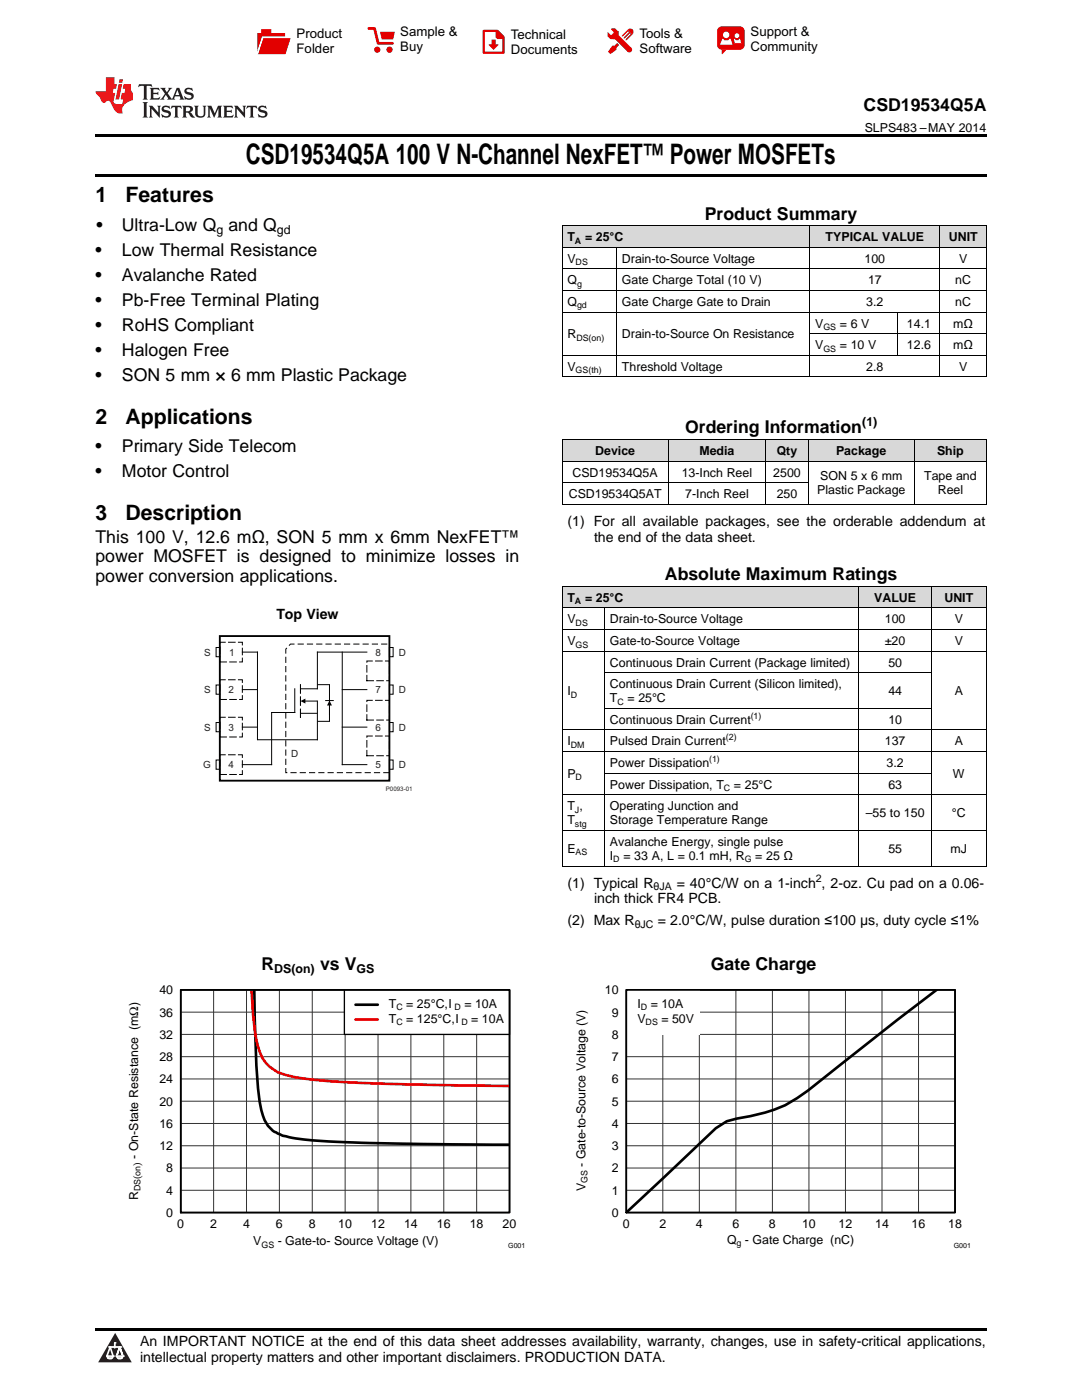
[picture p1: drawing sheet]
<svg xmlns="http://www.w3.org/2000/svg" width="216mm" height="279mm" viewBox="0 0 216 279" stroke-linecap="round" stroke-linejoin="round" font-family="sans-serif">
<g fill="#d8d8d8">
<path d="M112.2 117.1h8.4v4.3h-8.4z"/>
<path d="M120.6 117.1h50.8v4.3h-50.8z"/>
<path d="M171.4 117.1h14.4v4.3h-14.4z"/>
<path d="M185.8 117.1h11v4.3h-11z"/>
<path d="M112.2 87.8h21.1v4.3h-21.1z"/>
<path d="M133.3 87.8h19.5v4.3h-19.5z"/>
<path d="M152.8 87.8h8.5v4.3h-8.5z"/>
<path d="M161.3 87.8h21.2v4.3h-21.2z"/>
<path d="M182.5 87.8h14.3v4.3h-14.3z"/>
<path d="M112.2 45.1h10.8v4.3h-10.8z"/>
<path d="M123 45.1h38.6v4.3h-38.6z"/>
<path d="M161.6 45.1h17.6v4.3h-17.6z"/>
<path d="M179.2 45.1h8.4v4.3h-8.4z"/>
<path d="M187.6 45.1h9.2v4.3h-9.2z"/>
</g>
<path d="M23 266l3.3 5.9h-6.7z" fill="#231f20"/>
<path d="M21.3 270.6h1.3l-.4 .5h-.3a.54 .54 0 0 1-.6-.5z" fill-rule="evenodd" fill="#fff"/>
<path d="M21.3 270.6h1.3l-.4 .5h-.3a.54 .54 0 0 1-.6-.5z" fill="none" stroke="#231f20" stroke-width=".33"/>
<path d="M21.3 270.6l1.3 .1-.4 .4h-.5z" fill="none" stroke="#fff" stroke-width=".33"/>
<path d="M22.9 268.9h.1" fill="none" stroke="#fff" stroke-width=".33"/>
<path d="M22.9 268v.9z" fill="#fff"/>
<path d="M22.9 268v.9z" fill="none" stroke="#fff" stroke-width=".33"/>
<circle cx="22.9" cy="268" r=".17" fill="#fff"/>
<path d="M21.8 268.8h.1" fill="none" stroke="#fff" stroke-width=".33"/>
<path d="M21.8 268.8h2.3z" fill="#fff"/>
<path d="M21.8 268.8h2.3z" fill="none" stroke="#fff" stroke-width=".33"/>
<circle cx="24.1" cy="268.8" r=".17" fill="#fff"/>
<path d="M23.2 270.6h.1" fill="none" stroke="#fff" stroke-width=".33"/>
<path d="M23.9 268.8l-.7 1.8z" fill="#fff"/>
<path d="M23.9 268.8l-.7 1.8z" fill="none" stroke="#fff" stroke-width=".33"/>
<path d="M23.9 268.8l.7 1.8z" fill="#fff"/>
<path d="M23.9 268.8l.7 1.8z" fill="none" stroke="#fff" stroke-width=".33"/>
<path d="M24.5 270.6h.1" fill="none" stroke="#fff" stroke-width=".33"/>
<circle cx="21.3" cy="270.6" r=".17" fill="#fff"/>
<path d="M22 268.8l-.7 1.8z" fill="#fff"/>
<path d="M22 268.8l-.7 1.8z" fill="none" stroke="#fff" stroke-width=".33"/>
<path d="M22 268.8l.6 1.8z" fill="#fff"/>
<path d="M22 268.8l.6 1.8z" fill="none" stroke="#fff" stroke-width=".33"/>
<circle cx="22.6" cy="270.6" r=".17" fill="#fff"/>
<path d="M23.3 270.6h1.3a.64 .64 0 0 1-.7 .5 .64 .64 0 0 1-.6-.5z" fill-rule="evenodd" fill="#fff"/>
<path d="M23.3 270.6h1.3a.64 .64 0 0 1-.7 .5 .64 .64 0 0 1-.6-.5z" fill="none" stroke="#231f20" stroke-width=".33"/>
<path d="M23.3 270.6h1.3l-.5 .5h-.5z" fill="none" stroke="#fff" stroke-width=".33"/>
<path d="M23.2 270.6h.1" fill="none" stroke="#fff" stroke-width=".33"/>
<circle cx="24.6" cy="270.6" r=".17" fill="#fff"/>
<path d="M19 265.1h177.8v.5h-177.8z" fill="#000"/>
<path d="M36.1 197.6h65.6v44.4h-65.6z" fill="none" stroke="#000" stroke-width=".26"/>
<g fill="none" stroke="#333" stroke-width=".2">
<path d="M36.1 197.6h65.6v44.4h-65.6zM42.6 197.6v44.4M49.2 197.6v44.4M55.7 197.6v44.4M62.3 197.6v44.4M68.9 197.6v44.4M75.4 197.6v44.4M82 197.6v44.4M88.6 197.6v44.4M95.1 197.6v44.4M36.1 219.8h65.6M36.1 215.3h65.6"/>
<path d="M36.1 210.9h65.6M36.1 206.4h65.6M36.1 202h65.6M36.1 237.5h65.6M36.1 233.1h65.6M36.1 228.7h65.6M36.1 224.2h65.6"/>
</g>
<path d="M50.7 197.5a177.8 177.8 0 0 0 1.1 22.4 11.3 11.3 0 0 0 1.7 4.8 7.8 7.8 0 0 0 4.9 2.4 171.6 171.6 0 0 0 20.3 1.1l23 .2" fill="none" stroke="#000" stroke-width=".53"/>
<path d="M50.2 197.5a43.8 43.8 0 0 0 1.6 12.4 7.9 7.9 0 0 0 6.6 5 139.3 139.3 0 0 0 20.3 1.4l23 .4" fill="none" stroke="#f00" stroke-width=".53"/>
<path d="M68.7 197.6h33v8.8h-33z" fill="#fff"/>
<path d="M68.7 197.6h33v8.8h-33zM125 197.6h65.6v44.4h-65.6z" fill="none" stroke="#000" stroke-width=".26"/>
<path d="M186.9 197.5l-7.8 6-17.9 14.1a27.4 27.4 0 0 1-14.2 5.6l-2 .6-2.2 1.4-17.8 16.8M70.9 200.5h4.5" fill="none" stroke="#000" stroke-width=".53"/>
<path d="M70.9 203.5h4.5" fill="none" stroke="#f00" stroke-width=".53"/>
<path d="M36.1 197.6h65.6v44.4h-65.6z" fill="none" stroke="#000" stroke-width=".35"/>
<g fill="none" stroke="#333" stroke-width=".2">
<path d="M125 197.6h65.6v44.4h-65.6zM132.3 197.6v44.4M139.5 197.6v44.4M146.8 197.6v44.4M154.1 197.6v44.4M161.4 197.6v44.4M168.7 197.6v44.4M176 197.6v44.4M183.3 197.6v44.4M125 219.8h65.6M125 215.3h65.6M125 210.9h65.6"/>
<path d="M125 206.4h65.6M125 202h65.6M125 237.5h65.6M125 233.1h65.6M125 228.7h65.6M125 224.2h65.6"/>
</g>
<path d="M125 197.6h14.6v8.8h-14.6z" fill="#fff"/>
<path d="M125 197.6h65.6v44.4h-65.6z" fill="none" stroke="#000" stroke-width=".35"/>
<path d="M112.2 158.6h84.6M112.2 150v22.9M120.6 150v22.9M171.4 154.3v18.6M185.8 154.3v18.6M196.8 150v22.9M112.2 172.8h84.6M112.2 165.7h84.6" fill="none" stroke="#000" stroke-width=".2"/>
<g fill="none" stroke="#010202" stroke-width=".2">
<path d="M43.1 129.2h.8v1.9h-.8zM43.1 136.7h.8v1.8h-.8zM48.4 130.1h3v17.5M48.4 137.6h2.9M58.8 137.5v4.7h-4.6v10.4h-5.8M60 136.7v1.6M60 139.1v1.6M60.6 139.9h2.7v7.7h-11.9M65 139.8h1.5M65.7 136.6v3.2M68.3 137.6h4.9M68.3 130.1v22.5h4.9"/>
<path d="M73.2 130.1h-9.9v7.4h-3.3M77.7 129.2h.7v1.9h-.7zM77.7 136.7h.7v1.8h-.7zM43.1 144.2h.8v1.8h-.8zM43.1 151.7h.8v1.8h-.8zM48.4 145.1h3M60 141.5v1.7M68.3 145.1h4.9M77.7 144.2h.7v1.8h-.7zM77.7 151.7h.7v1.8h-.7z"/>
</g>
<path d="M43.9 126.9h33.8v28.9h-33.8z" fill="none" stroke="#010202" stroke-width=".37"/>
<path d="M43.9 128.2h4.5v3.9h-4.5zM43.9 135.7h4.5v3.9h-4.5zM73.2 139.8h4.5v3.9h-4.5zM73.2 131.9h4.5v4h-4.5zM43.9 143.1h4.5v4h-4.5zM43.9 150.6h4.5v4h-4.5zM73.2 146.9h4.5v3.9h-4.5z" fill="none" stroke="#010202" stroke-width=".2" stroke-dasharray="1.3 .7"/>
<path d="M77.7 154.2h-20.7v-24.7l1-1h19.7" fill="none" stroke="#010202" stroke-width=".2" stroke-dasharray="1.2 .6" stroke-linecap="butt"/>
<path d="M60 139.9l.9-.5v1z" fill="#010202"/>
<path d="M65.7 140.5v2.2" fill="none" stroke="#010202" stroke-width=".2"/>
<path d="M65.7 139.8l.5 1h-.9z" fill="#010202"/>
<path d="M63.3 136.6h2.4M65.7 139.8v4.2h-2.4M60 142.4h3.3" fill="none" stroke="#010202" stroke-width=".2"/>
<g fill="none" stroke="#000" stroke-width=".2">
<path d="M112.2 58h84.6M112.2 53.7h84.6M112.2 49.4h84.6M112.2 45.1h84.6M112.2 45.1v30.1M123 49.4v25.8M161.6 45.1v30.1M187.6 45.1v30.1M196.8 45.1v30.1M112.2 75.2h84.6M112.2 70.9h84.6M112.2 62.3h84.6"/>
<path d="M161.6 66.6h35.2M179.2 62.3v8.6M112.2 96.3h49.1M112.2 92h84.6M112.2 87.7h84.6M112.2 87.7v13M133.3 87.7v13M152.8 87.7v13M161.2 87.7v13M182.4 87.7v13M196.8 87.7v13M112.2 117h84.6"/>
<path d="M112.2 100.6h84.6M112.2 117.1v32.9M171.4 117.1v37.2M185.8 117.1v37.2M196.8 117.1v32.9M112.2 129.9h84.6M112.2 125.6h84.6M112.2 121.3h84.6M120.6 121.4v28.6M120.6 134.2h65.2M112.2 150h84.6M112.2 145.7h84.6"/>
<path d="M120.6 154.3h65.2M120.6 141.4h65.2"/>
</g>
<path d="M19 34.8h177.8v.5h-177.8zM19 26.8h177.8v.6h-177.8zM112.2 100.6l.1 .1zM152.7 100.6l.1 .1zM161.2 100.6l.1 .1zM182.4 100.6l.1 .1zM196.7 100.6l.1 .1z" fill="#000"/>
<path d="M27.7 16.8l-.1 .6 .6-.3 .5 .1v.1v2.2l-.2 .4h1l-.2-.4v-2.2v-.1l.5-.1 .6 .3-.2-.6zM29.9 17.5l.2 .4v1.6l-.2 .4h1.9l.1-.6a1.09 1.09 0 0 1-1.3 .1v-.6h.6l.4 .2v-.7l-.2 .2h-.8v-.5l.2-.2a1.01 1.01 0 0 1 1 .3l-.1-.6zM32 17.5l.9 1.2-1 1.2h.9l-.2-.2 .5-.8 .5 .8-.3 .2h1.7l-.2-.2 .1-.5h1l.1 .5-.2 .2h1l-.3-.4-.7-2h-.5l-1 2.2-.8-1.1 .9-1.1h-.9l.2 .2-.4 .7-.4-.6 .2-.3zM35.4 17.9l.4 1.1h-.8zM37 17.7a.66 .66 0 0 0-.2 .7 .66 .66 0 0 0 .6 .5l.7 .1 .1 .3a.8 .8 0 0 1-.7 .3 .8 .8 0 0 1-.7-.5l.1 .8 .2-.1a.94 .94 0 0 0 1.1 0 .94 .94 0 0 0 .4-.9 1.48 1.48 0 0 0-1.3-.6v-.4a1.1 1.1 0 0 1 1.2 .2l-.2-.6-.2 .1-.5-.1zM28.5 20.4l.2 .4v2.3l-.2 .4h1l-.2-.4v-2.3l.2-.4zM29.7 21.1l.2 .4v1.6l-.2 .4h.8l-.3-.4 .1-1.4 1.6 1.8v-2l.2-.4h-.7l.2 .2v1.1l-1.2-1.3zM32.5 21.2a.66 .66 0 0 0-.2 .8 .66 .66 0 0 0 .6 .4l.6 .2 .2 .2a.8 .8 0 0 1-.8 .4 .8 .8 0 0 1-.7-.5l.2 .8 .2-.2a.94 .94 0 0 0 1 .1 .94 .94 0 0 0 .5-.9 1.47 1.47 0 0 0-1.3-.6l-.1-.4a1.1 1.1 0 0 1 1.3 .2l-.2-.6-.2 .1-.5-.1zM34.3 21.1l-.2 .6a.64 .64 0 0 1 .8-.3v1.7l-.2 .4h1l-.3-.4 .1-1.7a.66 .66 0 0 1 .8 .3l-.2-.6zM36.3 21.1l.3 .4v1.6l-.3 .4h1l-.2-.3v-.7h.5l.1 .2a.8 .8 0 0 0 1.2 .6l-1-.9a.62 .62 0 0 0 .6-.6 .62 .62 0 0 0-.6-.7zM37.1 21.4h.1a.48 .48 0 0 1 .6 .1 .48 .48 0 0 1 .1 .5l-.2 .2h-.6zM38.7 21.1l.2 .2a2.29 2.29 0 0 0 .4 2 1.05 1.05 0 0 0 1.7-.7v-1.3l.2-.2h-.8l.2 .4v1.1a.61 .61 0 0 1-.6 .6 .61 .61 0 0 1-.6-.6v-1.1l.3-.4zM41.3 21.1l.3 .4v1.6l-.3 .4h.8l-.2-.4v-1.5l.8 1.9 .9-1.9v1.5l-.2 .4h.9l-.2-.4v-1.6l.2-.4h-.8l-.7 1.5-.6-1.5zM44.5 21.1l.2 .4v1.6l-.2 .4h1.9l.2-.6a1.1 1.1 0 0 1-1.4 .1v-.6h.6l.4 .1v-.6l-.2 .2h-.8v-.6l.2-.1a1.02 1.02 0 0 1 1.1 .3l-.2-.6zM46.7 21.1l.2 .4v1.6l-.2 .4h.8l-.3-.4 .1-1.4 1.6 1.8v-2l.2-.4h-.7l.2 .2v1.1l-1.2-1.3zM49.3 21.1l-.1 .6a.64 .64 0 0 1 .8-.3v1.7l-.3 .4h1l-.2-.4v-1.7a.66 .66 0 0 1 .8 .3l-.1-.6zM51.7 21.2a.66 .66 0 0 0-.2 .8 .66 .66 0 0 0 .7 .4l.6 .2 .1 .2a.8 .8 0 0 1-.7 .4 .8 .8 0 0 1-.7-.5l.1 .8 .2-.2a.94 .94 0 0 0 1.1 .1 .94 .94 0 0 0 .4-.9 1.48 1.48 0 0 0-1.2-.6l-.1-.4a1.1 1.1 0 0 1 1.2 .2l-.2-.6-.1 .1-.6-.1z" fill="#231f20"/>
<path d="M21.1 15.4v2.8h-2v.4l.9 1a.96 .96 0 0 0 1 .9 .59 .59 0 0 1 .5-.4 .59 .59 0 0 1 .5 .3l.4 .8a1.61 1.61 0 0 0 2.1 1.4 1.63 1.63 0 0 1 1.1-2.3l.9-.3v-1.5a1.6 1.6 0 0 1-.4-1.7h-1.4l-.2 .9h.5l-.2 .8h-.5l-.2 1v.3l.5 .1-.2 .9h-.7a.74 .74 0 0 1-1-.7l.3-1.6h-.5l.2-.8h.5l.1-.9h-.4v-1.4zM23.7 16.8l-.7 3.1h.8l.6-3.1zM23.8 15.8l-.1 .7h.7l.2-.7z" fill="#ee1d23"/>
<g fill="#d60000">
<path d="M52.1 5.8h2v.8h2.8v4.2h-5.5v-4.2h.7z" fill-rule="evenodd"/>
<path d="M52.4 7.5h5.6l-1 3.3h-5.6z" fill-rule="evenodd"/>
</g>
<path d="M52.4 7.4h5.7l-.1 .1h-5.5l-1.1 3.3z" fill-rule="evenodd" fill="#fff"/>
<path d="M52.4 7.4h5.7l-.1 .1h-5.5l-1.1 3.3z" fill="none" stroke="#fff" stroke-width=".2"/>
<path d="M73.6 5.7h1.1l.7 2.9h2.9" fill="none" stroke="#d60000" stroke-width=".55"/>
<g fill="#d60000">
<path d="M75.8 6.3h3l-.4 1.6h-2.2z" fill-rule="evenodd"/>
<circle cx="75.3" cy="9.9" r=".62"/>
<circle cx="77.7" cy="9.9" r=".62"/>
</g>
<path d="M96.5 6.2h2.7l1.3 1.2v3.1h-4z" fill="none" stroke="#d60000" stroke-width=".44"/>
<g fill="#d60000">
<path d="M98.1 7.9h.8v1h.5l-.9 1.1-1-1v-.1h.6z" fill-rule="evenodd"/>
<path d="M98.9 6.2h.3l1.3 1.2v.4h-1.3l-.3-.4z" fill-rule="evenodd"/>
<path d="M121.9 5.7h.8l.7 .6 .1 .7 2.5 2.5-.8 .8-2.3-2.3-1.1-.2-.6-.6v-.8l.7 .6 .5-.4v-.2l-.5-.5z" fill-rule="evenodd"/>
<path d="M122.2 9.1h.4l.5-.5 .4 .4-.5 .5v.4l-1.2 .9-.5-.5z" fill-rule="evenodd"/>
<path d="M125.3 5.9a.67 .67 0 0 1 .9 0 .67 .67 0 0 1 0 .9z" fill-rule="evenodd"/>
<path d="M125.3 5.9l.9 .9-1.2 1.2h-.2v-.2l1-.9v-.2h-.2l-.9 1h-.2v-.2l.9-1 .1-.2h-.3l-.9 1h-.2v-.2z" fill-rule="evenodd"/>
<circle cx="125.6" cy="9.9" r=".54"/>
</g>
<path d="M123.3 6.3v.7" fill="none" stroke="#d60000" stroke-width=".2"/>
<g fill="#d60000">
<path d="M143.4 5.5l.6-.2h3.6a.95 .95 0 0 1 1 .9v2.8a.95 .95 0 0 1-1 .9h-3.6a.95 .95 0 0 1-.9-.9v-2.8z" fill-rule="evenodd"/>
<path d="M144 9.9h.9l-.7 .9h-.2z" fill-rule="evenodd"/>
</g>
<g fill="#fff">
<path d="M146.6 8.6h1.3z"/>
<path d="M144.1 7.8h.3l.1 .2h.8l.2-.2h.3l.4 1.1h-2.5z" fill-rule="evenodd"/>
<path d="M146.4 7.8h.3l.1 .2h.5l.2-.2h.2l.2 .8h-1.3z" fill-rule="evenodd"/>
<circle cx="144.9" cy="6.9" r=".65"/>
<circle cx="147" cy="7.1" r=".48"/>
</g>
<text font-size="5.6" x="49.1" y="32.8">CSD19534Q5A 100 V N-Channel NexFET™ Power MOSFETs</text>
<g font-size="4.2">
<text x="19" y="40.4">1</text>
<text x="25" y="40.4">Features</text>
<text x="19" y="84.6">2</text>
<text x="25" y="84.6">Applications</text>
<text x="19" y="103.7">3</text>
<text x="25" y="103.7">Description</text>
</g>
<g font-size="3.5">
<text x="172.3" y="22.2">CSD19534Q5A</text>
<text x="19.2" y="46.1">•</text>
<text x="24.3" y="46.1">Ultra-Low Q and Q</text>
<text x="140.7" y="43.9">Product Summary</text>
<text x="19" y="51.1">•</text>
<text x="24.3" y="51.1">Low Thermal Resistance</text>
<text x="19" y="56.1">•</text>
<text x="24.3" y="56.1">Avalanche Rated</text>
<text x="19" y="61.1">•</text>
<text x="24.3" y="61.1">Pb-Free Terminal Plating</text>
<text x="19" y="66.1">•</text>
<text x="19" y="71.1">•</text>
<text x="24.3" y="66.1">RoHS Compliant</text>
<text x="24.3" y="71.1">Halogen Free</text>
<text x="19" y="76.1">•</text>
<text x="24.3" y="76.1">SON 5 mm × 6 mm Plastic Package</text>
<text x="136.7" y="86.5">Ordering Information</text>
<text x="19" y="90.3">•</text>
<text x="19" y="95.3">•</text>
<text x="24.3" y="90.3">Primary Side Telecom</text>
<text x="24.3" y="95.3">Motor Control</text>
<text x="19" y="108.4">This 100 V, 12.6 mΩ, SON 5 mm x 6mm NexFET™</text>
<text x="19" y="112.3">power MOSFET is designed to minimize losses in</text>
<text x="19" y="116.1">power conversion applications.</text>
<text x="132.7" y="115.8">Absolute Maximum Ratings</text>
<text x="52.2" y="193.6">R</text>
<text x="63.9" y="193.6">vs V</text>
<text x="141.9" y="193.6">Gate Charge</text>
</g>
<g font-size="2.8">
<text x="113.2" y="104.9">(1) For all available packages, see the orderable addendum at</text>
<text x="118.5" y="108.1">the end of the data sheet.</text>
<text x="55.1" y="123.5">Top View</text>
<text x="113.2" y="177.1">(1) Typical R</text>
<text x="135" y="177.1">= 40°C/W on a 1-inch , 2-oz. Cu pad on a 0.06-</text>
<text x="113.2" y="184.5">(2) Max R</text>
<text x="118.5" y="180.3">inch thick FR4 PCB.</text>
<text x="131.2" y="184.5">= 2.0°C/W, pulse duration ≤100 μs, duty cycle ≤1%</text>
<text x="27.9" y="268.6">An IMPORTANT NOTICE at the end of this data sheet addresses availability, warranty, changes, use in safety-critical applications,</text>
<text x="27.9" y="271.8">intellectual property matters and other important disclaimers. PRODUCTION DATA.</text>
</g>
<g font-size="2.6">
<text x="59.2" y="7.6">Product</text>
<text x="59.2" y="10.6">Folder</text>
<text x="79.9" y="7.3">Sample &amp;</text>
<text x="79.9" y="10.2">Buy</text>
<text x="101.9" y="7.8">Technical</text>
<text x="101.9" y="10.8">Documents</text>
<text x="127.6" y="7.6">Tools &amp;</text>
<text x="127.6" y="10.6">Software</text>
<text x="149.8" y="7.2">Support &amp;</text>
<text x="149.8" y="10.2">Community</text>
</g>
<g font-size="2.5">
<text x="172.5" y="26.3">SLPS483 –MAY 2014</text>
<text x="43.2" y="46.8">g</text>
<text x="55.2" y="46.8">gd</text>
<text x="113.2" y="48.2">T</text>
<text x="113.2" y="52.5">V</text>
<text x="116.7" y="48.2">= 25°C</text>
<text x="124.1" y="52.5">Drain-to-Source Voltage</text>
<text x="164.7" y="48.2">TYPICAL VALUE</text>
<text x="172.5" y="52.5">100</text>
<text x="189.3" y="48.2">UNIT</text>
<text x="191.4" y="52.5">V</text>
<text x="113.2" y="56.8">Q</text>
<text x="124.1" y="56.8">Gate Charge Total (10 V)</text>
<text x="173.2" y="56.8">17</text>
<text x="190.6" y="56.8">nC</text>
<text x="113.2" y="61.1">Q</text>
<text x="124.1" y="61.1">Gate Charge Gate to Drain</text>
<text x="162.7" y="65.4">V</text>
<text x="167.6" y="65.4">= 6 V</text>
<text x="172.9" y="61.1">3.2</text>
<text x="181" y="65.4">14.1</text>
<text x="190.2" y="65.4">mΩ</text>
<text x="190.6" y="61.1">nC</text>
<text x="113.2" y="67.5">R</text>
<text x="124.1" y="67.5">Drain-to-Source On Resistance</text>
<text x="162.7" y="69.7">V</text>
<text x="167.6" y="69.7">= 10 V</text>
<text x="181" y="69.7">12.6</text>
<text x="190.2" y="69.7">mΩ</text>
<text x="113.2" y="74">V</text>
<text x="124.1" y="74">Threshold Voltage</text>
<text x="172.9" y="74">2.8</text>
<text x="191.4" y="74">V</text>
<text x="172" y="85.1">(1)</text>
<text x="114.2" y="95.1">CSD19534Q5A</text>
<text x="118.8" y="90.8">Device</text>
<text x="136" y="95.1">13-Inch Reel</text>
<text x="139.6" y="90.8">Media</text>
<text x="154.3" y="95.1">2500</text>
<text x="155" y="90.8">Qty</text>
<text x="163.7" y="95.8">SON 5 x 6 mm</text>
<text x="166.8" y="90.8">Package</text>
<text x="184.4" y="95.8">Tape and</text>
<text x="187" y="90.8">Ship</text>
<text x="113.5" y="99.4">CSD19534Q5AT</text>
<text x="136.7" y="99.4">7-Inch Reel</text>
<text x="155" y="99.4">250</text>
<text x="163.1" y="98.7">Plastic Package</text>
<text x="187.1" y="98.7">Reel</text>
<text x="113.2" y="120.1">T</text>
<text x="113.2" y="124.4">V</text>
<text x="116.7" y="120.1">= 25°C</text>
<text x="121.7" y="124.4">Drain-to-Source Voltage</text>
<text x="174.4" y="120.1">VALUE</text>
<text x="176.6" y="124.4">100</text>
<text x="188.5" y="120.1">UNIT</text>
<text x="190.5" y="124.4">V</text>
<text x="113.2" y="128.7">V</text>
<text x="121.7" y="128.7">Gate-to-Source Voltage</text>
<text x="176.6" y="128.7">±20</text>
<text x="190.5" y="128.7">V</text>
<text x="121.7" y="133">Continuous Drain Current (Package limited)</text>
<text x="121.7" y="137.3">Continuous Drain Current (Silicon limited),</text>
<text x="177.3" y="133">50</text>
<text x="113.2" y="138.7">I</text>
<text x="121.7" y="140.2">T</text>
<text x="125.2" y="140.2">= 25°C</text>
<text x="177.3" y="138.7">44</text>
<text x="190.5" y="138.7">A</text>
<text x="113.2" y="148.8">I</text>
<text x="121.7" y="144.5">Continuous Drain Current</text>
<text x="121.7" y="148.8">Pulsed Drain Current</text>
<text x="176.6" y="148.8">137</text>
<text x="177.3" y="144.5">10</text>
<text x="190.5" y="148.8">A</text>
<text x="113.2" y="155.2">P</text>
<text x="121.7" y="153.1">Power Dissipation</text>
<text x="176.9" y="153.1">3.2</text>
<text x="190.1" y="155.2">W</text>
<text x="113.2" y="161.7">T ,</text>
<text x="121.7" y="157.4">Power Dissipation, T</text>
<text x="121.7" y="161.7">Operating Junction and</text>
<text x="146.4" y="157.4">= 25°C</text>
<text x="177.3" y="157.4">63</text>
<text x="113.2" y="164.5">T</text>
<text x="121.7" y="164.5">Storage Temperature Range</text>
<text x="172.8" y="163.1">–55 to 150</text>
<text x="189.9" y="163.1">°C</text>
<text x="113.2" y="170.2">E</text>
<text x="121.7" y="168.8">Avalanche Energy, single pulse</text>
<text x="121.7" y="171.6">I</text>
<text x="124.4" y="171.6">= 33 A, L = 0.1 mH, R</text>
<text x="150.7" y="171.6">= 25 Ω</text>
<text x="177.3" y="170.2">55</text>
<text x="189.7" y="170.2">mJ</text>
<text x="54.7" y="194.3">DS(on)</text>
<text x="71.2" y="194.3">GS</text>
<text x="31.8" y="202.9">36</text>
<text x="31.8" y="198.4">40</text>
<text x="77.6" y="201.2">T</text>
<text x="81.1" y="201.2">= 25°C, I</text>
<text x="92.7" y="201.2">= 10A</text>
<text x="120.7" y="198.4">10</text>
<text x="122.1" y="202.9">9</text>
<text x="127.2" y="201.2">I</text>
<text x="129.8" y="201.2">= 10A</text>
<text x="31.8" y="207.3">32</text>
<text x="77.6" y="204.1">T</text>
<text x="81.1" y="204.1">= 125°C, I</text>
<text x="94" y="204.1">= 10A</text>
<text x="122.1" y="207.3">8</text>
<text x="127.2" y="204.1">V</text>
<text x="132" y="204.1">= 50V</text>
<text x="31.8" y="211.8">28</text>
<text x="122.1" y="211.8">7</text>
<text x="31.8" y="220.7">20</text>
<text x="31.8" y="216.2">24</text>
<text x="122.1" y="220.7">5</text>
<text x="122.1" y="216.2">6</text>
<text x="31.8" y="225.1">16</text>
<text x="122.1" y="225.1">4</text>
<text x="27.6" y="231.3" transform="rotate(-90 27.6 231.3)">- On-State Resistance (mΩ)</text>
<text x="31.8" y="229.5">12</text>
<text x="33.2" y="234">8</text>
<text x="116.8" y="232.9" transform="rotate(-90 116.8 232.9)">- Gate-to-Source Voltage (V)</text>
<text x="122.1" y="234">2</text>
<text x="122.1" y="229.5">3</text>
<text x="27.6" y="239.5" transform="rotate(-90 27.6 239.5)">R</text>
<text x="33.2" y="238.4">4</text>
<text x="116.8" y="237.8" transform="rotate(-90 116.8 237.8)">V</text>
<text x="122.1" y="238.4">1</text>
<text x="33.2" y="242.9">0</text>
<text x="35.4" y="245">0</text>
<text x="41.9" y="245">2</text>
<text x="48.5" y="245">4</text>
<text x="55.1" y="245">6</text>
<text x="61.6" y="245">8</text>
<text x="67.5" y="245">10</text>
<text x="74.1" y="245">12</text>
<text x="80.6" y="245">14</text>
<text x="87.2" y="245">16</text>
<text x="93.7" y="245">18</text>
<text x="100.3" y="245">20</text>
<text x="122.1" y="242.9">0</text>
<text x="124.3" y="245">0</text>
<text x="131.6" y="245">2</text>
<text x="138.9" y="245">4</text>
<text x="146.2" y="245">6</text>
<text x="153.4" y="245">8</text>
<text x="160" y="245">10</text>
<text x="167.3" y="245">12</text>
<text x="174.6" y="245">14</text>
<text x="181.9" y="245">16</text>
<text x="189.2" y="245">18</text>
<text x="50.5" y="248.6">V</text>
<text x="55.4" y="248.6">- Gate-to- Source Voltage (V)</text>
<text x="145.1" y="248.3">Q - Gate Charge (nC)</text>
</g>
<g font-size="2.1">
<text x="130.4" y="177.7">θJA</text>
<text x="162.8" y="176">2</text>
<text x="126.6" y="185.1">θJC</text>
<text x="28" y="232.6" transform="rotate(-90 28 232.6)">)</text>
<text x="28" y="235.3" transform="rotate(-90 28 235.3)">(</text>
</g>
<g font-size="2" fill="#231f20">
<text x="40.8" y="130.8">S</text>
<text x="45.7" y="130.9">1</text>
<text x="74.9" y="130.8">8</text>
<text x="79.6" y="130.8">D</text>
<text x="40.8" y="138.3">S</text>
<text x="45.6" y="138.3">2</text>
<text x="74.9" y="138.3">7</text>
<text x="79.6" y="138.3">D</text>
<text x="40.8" y="145.8">S</text>
<text x="45.6" y="145.8">3</text>
<text x="74.9" y="145.8">6</text>
<text x="79.6" y="145.8">D</text>
<text x="40.5" y="153.3">G</text>
<text x="45.6" y="153.3">4</text>
<text x="58.1" y="151">D</text>
<text x="74.9" y="153.3">5</text>
<text x="79.6" y="153.3">D</text>
</g>
<g font-size="1.8">
<text x="114.7" y="48.6">A</text>
<text x="114.9" y="53">DS</text>
<text x="115.1" y="57.3">g</text>
<text x="115.1" y="61.6">gd</text>
<text x="164.3" y="65.9">GS</text>
<text x="115" y="68">DS(on)</text>
<text x="164.3" y="70.2">GS</text>
<text x="114.9" y="74.5">GS(th)</text>
<text x="114.7" y="120.6">A</text>
<text x="114.9" y="124.9">DS</text>
<text x="114.9" y="129.2">GS</text>
<text x="113.9" y="139.2">D</text>
<text x="123.2" y="140.7">C</text>
<text x="149.8" y="143.5">(1)</text>
<text x="113.9" y="149.3">DM</text>
<text x="144.9" y="147.8">(2)</text>
<text x="114.9" y="155.7">D</text>
<text x="141.5" y="152.1">(1)</text>
<text x="144.4" y="157.9">C</text>
<text x="114.7" y="162.2">J</text>
<text x="114.7" y="165">stg</text>
<text x="114.9" y="170.7">AS</text>
<text x="122.4" y="172.1">D</text>
<text x="148.6" y="172.1">G</text>
<text x="79.1" y="201.6">C</text>
<text x="90.7" y="201.6">D</text>
<text x="127.9" y="201.6">D</text>
<text x="79.1" y="204.6">C</text>
<text x="92.1" y="204.6">D</text>
<text x="128.8" y="204.6">DS</text>
<text x="28" y="237.8" transform="rotate(-90 28 237.8)">DS on</text>
<text x="117.3" y="236.1" transform="rotate(-90 117.3 236.1)">GS</text>
<text x="52.2" y="249">GS</text>
<text x="147" y="248.7">g</text>
</g>
<g font-size="1.4">
<text x="101.4" y="249">G001</text>
<text x="190.3" y="249">G001</text>
</g>
<text font-size="1.2" fill="#231f20" x="77" y="157.8">P0093-01</text>
</svg>
